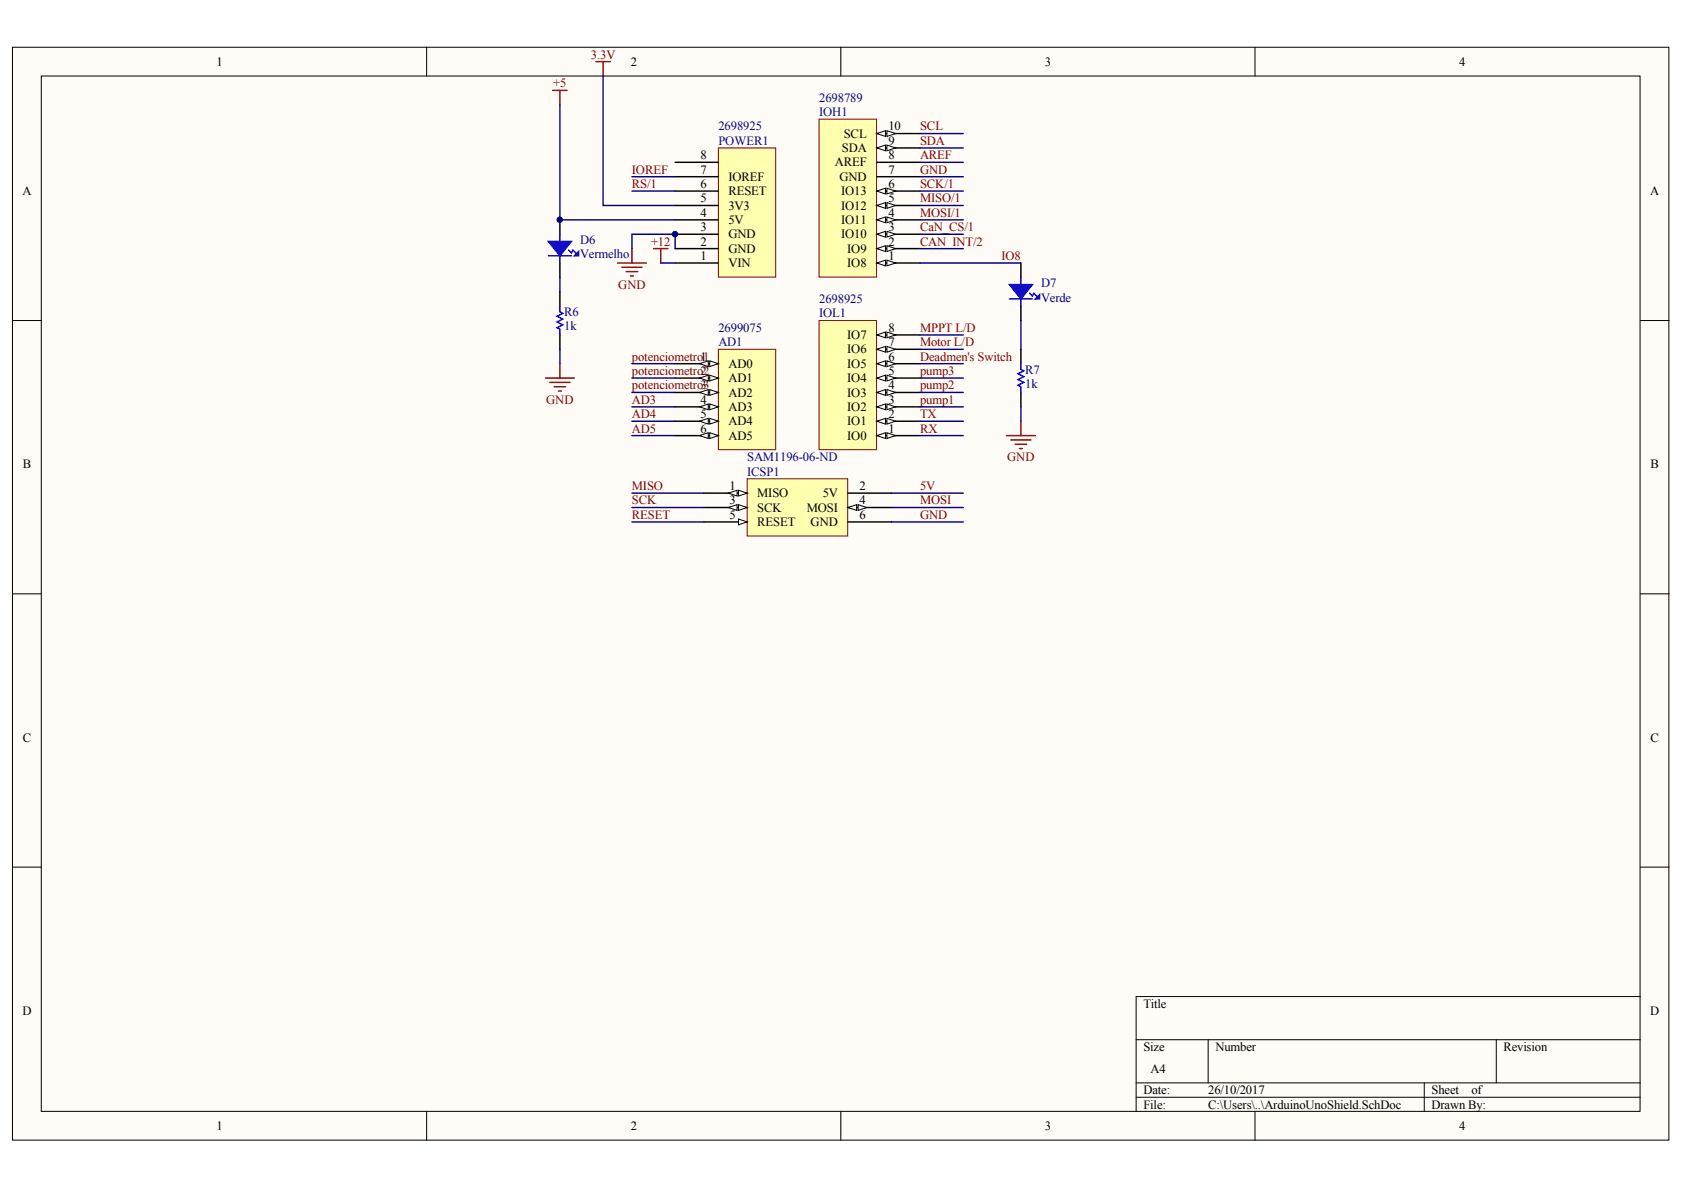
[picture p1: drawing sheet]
<svg xmlns="http://www.w3.org/2000/svg" width="297mm" height="210mm" viewBox="0 0 297 210" stroke-linecap="round" stroke-linejoin="round" font-family="sans-serif">
<g fill="#fffcf8" stroke="#000" stroke-width=".18">
<path d="M2.2 8.3h292.2v192.8h-292.2z"/>
<path d="M7.3 13.4h282v182.6h-282z"/>
</g>
<g fill="none" stroke="#000" stroke-width=".18">
<path d="M75.3 8.3v5.1M148.3 8.3v5.1M221.4 8.3v5.1M2.2 56.5h5.1M289.3 56.5h5.1M2.2 104.7h5.1M289.3 104.7h5.1M2.2 153h5.1M289.3 153h5.1M289.3 175.8h-88.9v20.3M75.3 196.1v5.1M148.3 196.1v5.1"/>
<path d="M200.4 183.4h88.9M200.4 191h88.9M200.4 193.5h88.9M213.1 183.4v7.6M221.4 196.1v5.1M251.2 191v5.1M263.9 183.4v7.6"/>
</g>
<path d="M126.7 61.6h10.1v17.7h-10.1z" fill="#ffffb0" stroke="#800000" stroke-width=".18"/>
<path d="M119.1 64.2h7.6" fill="none" stroke="#000" stroke-width=".25"/>
<g fill="#fffcf8" stroke="#000" stroke-width=".18">
<path d="M125.2 63.6l1.5 .6-1.5 .5z"/>
<path d="M123.4 64.2l1.5-.6v1.1z"/>
</g>
<path d="M119.1 66.7h7.6" fill="none" stroke="#000" stroke-width=".25"/>
<g fill="#fffcf8" stroke="#000" stroke-width=".18">
<path d="M125.2 66.2l1.5 .5-1.5 .5z"/>
<path d="M123.4 66.7l1.5-.5v1z"/>
</g>
<path d="M119.1 69.2h7.6" fill="none" stroke="#000" stroke-width=".25"/>
<g fill="#fffcf8" stroke="#000" stroke-width=".18">
<path d="M125.2 68.7l1.5 .5-1.5 .5z"/>
<path d="M123.4 69.2l1.5-.5v1z"/>
</g>
<path d="M119.1 71.8h7.6" fill="none" stroke="#000" stroke-width=".25"/>
<g fill="#fffcf8" stroke="#000" stroke-width=".18">
<path d="M125.2 71.3l1.5 .5-1.5 .5z"/>
<path d="M123.4 71.8l1.5-.5v1z"/>
</g>
<path d="M119.1 74.3h7.6" fill="none" stroke="#000" stroke-width=".25"/>
<g fill="#fffcf8" stroke="#000" stroke-width=".18">
<path d="M125.2 73.8l1.5 .5-1.5 .5z"/>
<path d="M123.4 74.3l1.5-.5v1z"/>
</g>
<path d="M119.1 76.8h7.6" fill="none" stroke="#000" stroke-width=".25"/>
<g fill="#fffcf8" stroke="#000" stroke-width=".18">
<path d="M125.2 76.3l1.5 .5-1.5 .5z"/>
<path d="M123.4 76.8l1.5-.5v1z"/>
</g>
<path d="M126.7 26.1h10.1v22.8h-10.1z" fill="#ffffb0" stroke="#800000" stroke-width=".18"/>
<path d="M119.1 38.8h7.6M119.1 36.2h7.6M119.1 33.7h7.6M119.1 31.2h7.6M119.1 28.6h7.6M119.1 46.4h7.6M119.1 43.9h7.6M119.1 41.3h7.6" fill="none" stroke="#000" stroke-width=".25"/>
<path d="M144.5 21h10.1v27.9h-10.1z" fill="#ffffb0" stroke="#800000" stroke-width=".18"/>
<path d="M154.7 46.4h7.6" fill="none" stroke="#000" stroke-width=".25"/>
<g fill="#fffcf8" stroke="#000" stroke-width=".18">
<path d="M154.7 46.4l1.5-.5v1z"/>
<path d="M156.4 45.9l1.6 .5-1.6 .5z"/>
</g>
<path d="M154.7 43.9h7.6" fill="none" stroke="#000" stroke-width=".25"/>
<g fill="#fffcf8" stroke="#000" stroke-width=".18">
<path d="M154.7 43.9l1.5-.6v1.1z"/>
<path d="M156.4 43.3l1.6 .6-1.6 .5z"/>
</g>
<path d="M154.7 41.3h7.6" fill="none" stroke="#000" stroke-width=".25"/>
<g fill="#fffcf8" stroke="#000" stroke-width=".18">
<path d="M154.7 41.3l1.5-.5v1z"/>
<path d="M156.4 40.8l1.6 .5-1.6 .5z"/>
</g>
<path d="M154.7 38.8h7.6" fill="none" stroke="#000" stroke-width=".25"/>
<g fill="#fffcf8" stroke="#000" stroke-width=".18">
<path d="M154.7 38.8l1.5-.5v1z"/>
<path d="M156.4 38.3l1.6 .5-1.6 .5z"/>
</g>
<path d="M154.7 36.2h7.6" fill="none" stroke="#000" stroke-width=".25"/>
<g fill="#fffcf8" stroke="#000" stroke-width=".18">
<path d="M154.7 36.2l1.5-.5v1.1z"/>
<path d="M156.4 35.7l1.6 .5-1.6 .6z"/>
</g>
<path d="M154.7 33.7h7.6" fill="none" stroke="#000" stroke-width=".25"/>
<g fill="#fffcf8" stroke="#000" stroke-width=".18">
<path d="M154.7 33.7l1.5-.5v1z"/>
<path d="M156.4 33.2l1.6 .5-1.6 .5z"/>
</g>
<path d="M154.7 31.2h7.6M154.7 28.6h7.6M154.7 26.1h7.6" fill="none" stroke="#000" stroke-width=".25"/>
<g fill="#fffcf8" stroke="#000" stroke-width=".18">
<path d="M154.7 26.1l1.5-.5v1z"/>
<path d="M156.4 25.6l1.6 .5-1.6 .5z"/>
</g>
<path d="M154.7 23.6h7.6" fill="none" stroke="#000" stroke-width=".25"/>
<g fill="#fffcf8" stroke="#000" stroke-width=".18">
<path d="M154.7 23.6l1.5-.6v1.1z"/>
<path d="M156.4 23l1.6 .6-1.6 .5z"/>
</g>
<path d="M144.5 56.5h10.1v22.8h-10.1z" fill="#ffffb0" stroke="#800000" stroke-width=".18"/>
<path d="M154.7 76.8h7.6" fill="none" stroke="#000" stroke-width=".25"/>
<g fill="#fffcf8" stroke="#000" stroke-width=".18">
<path d="M154.7 76.8l1.5-.5v1z"/>
<path d="M156.4 76.3l1.6 .5-1.6 .5z"/>
</g>
<path d="M154.7 71.8h7.6" fill="none" stroke="#000" stroke-width=".25"/>
<g fill="#fffcf8" stroke="#000" stroke-width=".18">
<path d="M154.7 71.8l1.5-.5v1z"/>
<path d="M156.4 71.3l1.6 .5-1.6 .5z"/>
</g>
<path d="M154.7 69.2h7.6" fill="none" stroke="#000" stroke-width=".25"/>
<g fill="#fffcf8" stroke="#000" stroke-width=".18">
<path d="M154.7 69.2l1.5-.5v1z"/>
<path d="M156.4 68.7l1.6 .5-1.6 .5z"/>
</g>
<path d="M154.7 66.7h7.6" fill="none" stroke="#000" stroke-width=".25"/>
<g fill="#fffcf8" stroke="#000" stroke-width=".18">
<path d="M154.7 66.7l1.5-.5v1z"/>
<path d="M156.4 66.2l1.6 .5-1.6 .5z"/>
</g>
<path d="M154.7 64.2h7.6" fill="none" stroke="#000" stroke-width=".25"/>
<g fill="#fffcf8" stroke="#000" stroke-width=".18">
<path d="M154.7 64.2l1.5-.6v1.1z"/>
<path d="M156.4 63.6l1.6 .6-1.6 .5z"/>
</g>
<path d="M154.7 61.6h7.6" fill="none" stroke="#000" stroke-width=".25"/>
<g fill="#fffcf8" stroke="#000" stroke-width=".18">
<path d="M154.7 61.6l1.5-.5v1z"/>
<path d="M156.4 61.1l1.6 .5-1.6 .5z"/>
</g>
<path d="M154.7 59.1h7.6" fill="none" stroke="#000" stroke-width=".25"/>
<g fill="#fffcf8" stroke="#000" stroke-width=".18">
<path d="M154.7 59.1l1.5-.5v1z"/>
<path d="M156.4 58.6l1.6 .5-1.6 .5z"/>
</g>
<path d="M154.7 74.3h7.6" fill="none" stroke="#000" stroke-width=".25"/>
<g fill="#fffcf8" stroke="#000" stroke-width=".18">
<path d="M154.7 74.3l1.5-.5v1z"/>
<path d="M156.4 73.8l1.6 .5-1.6 .5z"/>
</g>
<path d="M131.8 84.4h17.7v10.1h-17.7z" fill="#ffffb0" stroke="#800000" stroke-width=".18"/>
<path d="M124.2 87h7.6" fill="none" stroke="#000" stroke-width=".25"/>
<g fill="#fffcf8" stroke="#000" stroke-width=".18">
<path d="M130.3 86.5l1.5 .5-1.5 .5z"/>
<path d="M128.5 87l1.5-.5v1z"/>
</g>
<path d="M124.2 89.5h7.6M149.6 87h7.6" fill="none" stroke="#000" stroke-width=".25"/>
<g fill="#fffcf8" stroke="#000" stroke-width=".18">
<path d="M130.3 89l1.5 .5-1.5 .5z"/>
<path d="M128.5 89.5l1.5-.5v1z"/>
</g>
<path d="M149.6 89.5h7.6" fill="none" stroke="#000" stroke-width=".25"/>
<g fill="#fffcf8" stroke="#000" stroke-width=".18">
<path d="M149.6 89.5l1.5-.5v1z"/>
<path d="M151.4 89l1.5 .5-1.5 .5z"/>
</g>
<path d="M124.2 92.1h7.6" fill="none" stroke="#000" stroke-width=".25"/>
<path d="M130.3 91.6l1.5 .5-1.5 .5z" fill="#fffcf8" stroke="#000" stroke-width=".18"/>
<path d="M98.8 38.8v2.5M98.8 46.4v2.5M98.8 51.5v2.5M98.8 59.1v2.5M180.1 46.4v2.5M180.1 54v2.5M180.1 61.6v2.6M180.1 69.2v2.6M149.6 92.1h7.6" fill="none" stroke="#000" stroke-width=".25"/>
<g fill="#00f" stroke="#00f" stroke-width=".25">
<path d="M178 50.2h4.1l-2 2.5z"/>
<path d="M182.6 52.7l.8-.7v.7z"/>
<path d="M96.7 42.6h4.1l-2 2.5z"/>
<path d="M101.3 45.1l.8-.7v.7z"/>
</g>
<path d="M96.7 45.1h4.1M98.8 54v1l.5 .3-1 .5 1 .5-1 .5 1 .5-1 .5 .5 .3v1M98.8 41.3v5.1M100.3 44.1l.5 .5 .2-.5 .8 .8M178 52.7h4.1M180.1 48.9v5.1M181.6 51.7l.5 .5 .3-.5 .7 .8M180.1 64.2v1l.5 .2-1 .5 1 .5-1 .5 1 .5-1 .6 .5 .2v1" fill="none" stroke="#00f" stroke-width=".25"/>
<g fill="none" stroke="#800000" stroke-width=".25">
<path d="M97.5 15.9h2.5M98.8 15.9v2.6M105.1 10.9h2.6M106.4 10.9v2.5M108.9 46.4h5.1M109.7 47.2h3.5M110.4 47.9h2.1M111.2 48.7h.5M111.5 43.9v2.5M115.3 43.9h2.5M116.5 43.9v2.5M96.2 66.7h5.1"/>
<path d="M97 67.4h3.5M97.7 68.2h2.1M98.5 69h.5M98.8 64.2v2.5M177.5 76.8h5.1M178.3 77.6h3.6M179.1 78.4h2M179.8 79.1h.5M180.1 74.3v2.5"/>
</g>
<g fill="none" stroke="#000080" stroke-width=".25">
<path d="M98.8 18.5v20.3h20.3M106.4 13.4v22.8h12.7M111.5 31.2h7.6M111.5 33.7h7.6M162.3 31.2h7.6M162.3 28.6h7.6M162.3 38.8h7.6M162.3 36.2h7.6M162.3 33.7h7.6M162.3 26.1h7.6M162.3 23.6h7.6M98.8 48.9v2.6"/>
<path d="M111.5 43.9v-2.6h7.6v2.6M116.5 46.4h2.6M162.3 59.1h7.6M162.3 43.9h7.6M162.3 41.3h7.6M162.3 46.4h17.8M180.1 56.5v5.1M98.8 61.6v2.6M111.5 76.8h7.6M111.5 74.3h7.6M111.5 71.8h7.6M111.5 69.2h7.6"/>
<path d="M111.5 66.7h7.6M111.5 64.2h7.6M162.3 76.8h7.6M162.3 74.3h7.6M162.3 71.8h7.6M162.3 69.2h7.6M162.3 66.7h7.6M162.3 64.2h7.6M162.3 61.6h7.6M180.1 71.8v2.5M111.5 87h12.7M111.5 89.5h12.7"/>
<path d="M111.5 92.1h12.7M157.2 87h12.7M157.2 89.5h12.7M157.2 92.1h12.7"/>
</g>
<g fill="#000080" stroke="#000080" stroke-width=".18">
<circle cx="98.7" cy="38.8" r=".48"/>
<circle cx="119.1" cy="41.3" r=".48"/>
</g>
<g font-size="2.2">
<text x="38.2" y="11.6">1</text>
<text x="111.3" y="11.6">2</text>
<text x="184.3" y="11.6">3</text>
<text x="257.4" y="11.6">4</text>
<text x="156.7" y="23">10</text>
<text x="123.6" y="28.1">8</text>
<text x="147.3" y="29.4">AREF</text>
<text x="148.5" y="26.8">SDA</text>
<text x="148.8" y="24.3">SCL</text>
<text x="156.7" y="28.1">8</text>
<text x="156.7" y="25.5">9</text>
<text x="4" y="34.4">A</text>
<text x="123.6" y="35.7">5</text>
<text x="123.6" y="33.2">6</text>
<text x="123.6" y="30.6">7</text>
<text x="128.5" y="34.4">RESET</text>
<text x="128.5" y="31.9">IOREF</text>
<text x="148.1" y="31.9">GND</text>
<text x="148.4" y="34.4">IO13</text>
<text x="156.7" y="35.7">5</text>
<text x="156.7" y="33.2">6</text>
<text x="156.7" y="30.6">7</text>
<text x="291.1" y="34.4">A</text>
<text x="123.6" y="40.8">3</text>
<text x="123.6" y="38.2">4</text>
<text x="128.5" y="39.5">5V</text>
<text x="128.5" y="37">3V3</text>
<text x="148.4" y="39.5">IO11</text>
<text x="148.4" y="37">IO12</text>
<text x="156.7" y="40.8">3</text>
<text x="156.7" y="38.2">4</text>
<text x="123.6" y="45.8">1</text>
<text x="123.6" y="43.3">2</text>
<text x="128.5" y="47.1">VIN</text>
<text x="128.5" y="44.6">GND</text>
<text x="128.5" y="42">GND</text>
<text x="148.4" y="42">IO10</text>
<text x="149.5" y="47.1">IO8</text>
<text x="149.5" y="44.6">IO9</text>
<text x="156.7" y="45.8">1</text>
<text x="156.7" y="43.3">2</text>
<text x="149.5" y="59.8">IO7</text>
<text x="156.7" y="58.5">8</text>
<text x="128.5" y="64.9">AD0</text>
<text x="149.5" y="64.9">IO5</text>
<text x="149.5" y="62.3">IO6</text>
<text x="156.7" y="63.6">6</text>
<text x="156.7" y="61.1">7</text>
<text x="123.6" y="71.2">4</text>
<text x="128.5" y="67.4">AD1</text>
<text x="128.5" y="69.9">AD2</text>
<text x="149.5" y="69.9">IO3</text>
<text x="149.5" y="67.4">IO4</text>
<text x="156.7" y="71.2">3</text>
<text x="156.7" y="68.7">4</text>
<text x="156.7" y="66.1">5</text>
<text x="123.6" y="73.8">5</text>
<text x="123.6" y="76.3">6</text>
<text x="128.5" y="72.5">AD3</text>
<text x="128.5" y="75">AD4</text>
<text x="128.5" y="77.6">AD5</text>
<text x="149.5" y="77.6">IO0</text>
<text x="149.5" y="72.5">IO2</text>
<text x="149.5" y="75">IO1</text>
<text x="156.7" y="76.3">1</text>
<text x="156.7" y="73.8">2</text>
<text x="4" y="82.6">B</text>
<text x="291.1" y="82.6">B</text>
<text x="128.7" y="86.4">1</text>
<text x="128.7" y="89">3</text>
<text x="133.6" y="87.7">MISO</text>
<text x="145.1" y="87.7">5V</text>
<text x="151.6" y="86.4">2</text>
<text x="151.6" y="89">4</text>
<text x="128.7" y="91.5">5</text>
<text x="133.6" y="90.2">SCK</text>
<text x="133.6" y="92.8">RESET</text>
<text x="142.3" y="90.2">MOSI</text>
<text x="143" y="92.8">GND</text>
<text x="151.6" y="91.5">6</text>
<text x="4" y="130.8">C</text>
<text x="291.1" y="130.8">C</text>
<text x="4" y="179">D</text>
<text x="201.7" y="177.8">Title</text>
<text x="291.1" y="179">D</text>
<text x="201.7" y="185.4">Size</text>
<text x="214.4" y="185.4">Number</text>
<text x="265.2" y="185.4">Revision</text>
<text x="202.9" y="189.2">A4</text>
<text x="201.7" y="193">Date:</text>
<text x="201.7" y="195.5">File:</text>
<text x="213.1" y="193">26/10/2017</text>
<text x="213.1" y="195.5">C:\Users\..\ArduinoUnoShield.SchDoc</text>
<text x="252.5" y="193">Sheet</text>
<text x="252.5" y="195.5">Drawn By:</text>
<text x="259.5" y="193">of</text>
<text x="38.2" y="199.3">1</text>
<text x="111.3" y="199.3">2</text>
<text x="184.3" y="199.3">3</text>
<text x="257.4" y="199.3">4</text>
</g>
<g font-size="2.2" fill="#800000">
<text x="104.2" y="10.3">3.3V</text>
<text x="97.6" y="15.4">+5</text>
<text x="162.3" y="23">SCL</text>
<text x="162.3" y="28.1">AREF</text>
<text x="162.3" y="25.5">SDA</text>
<text x="111.5" y="30.6">IOREF</text>
<text x="111.5" y="33.2">RS/1</text>
<text x="162.3" y="35.7">MISO/1</text>
<text x="162.3" y="33.2">SCK/1</text>
<text x="162.3" y="30.6">GND</text>
<text x="162.3" y="40.8">CaN_CS/1</text>
<text x="162.3" y="38.2">MOSI/1</text>
<text x="114.8" y="43.3">+12</text>
<text x="162.3" y="43.3">CAN_INT/2</text>
<text x="176.6" y="45.8">IO8</text>
<text x="109.1" y="50.9">GND</text>
<text x="162.3" y="58.5">MPPT L/D</text>
<text x="111.5" y="63.6">potenciometro11</text>
<text x="162.3" y="63.6">Deadmen's Switch</text>
<text x="162.3" y="61.1">Motor L/D</text>
<text x="96.3" y="71.2">GND</text>
<text x="111.5" y="66.1">potenciometro22</text>
<text x="111.5" y="68.7">potenciometro33</text>
<text x="111.5" y="71.2">AD3</text>
<text x="162.3" y="71.2">pump1</text>
<text x="162.3" y="68.7">pump2</text>
<text x="162.3" y="66.1">pump3</text>
<text x="111.5" y="73.8">AD4</text>
<text x="111.5" y="76.3">AD5</text>
<text x="162.3" y="76.3">RX</text>
<text x="162.3" y="73.8">TX</text>
<text x="177.7" y="81.4">GND</text>
<text x="111.5" y="86.4">MISO</text>
<text x="111.5" y="89">SCK</text>
<text x="162.3" y="89">MOSI</text>
<text x="162.3" y="86.4">5V</text>
<text x="111.5" y="91.5">RESET</text>
<text x="162.3" y="91.5">GND</text>
</g>
<g font-size="2.2" fill="#000080">
<text x="144.5" y="17.9">2698789</text>
<text x="126.7" y="23">2698925</text>
<text x="144.5" y="20.5">IOH1</text>
<text x="126.7" y="25.5">POWER1</text>
<text x="102.3" y="43.1">D6</text>
<text x="102.3" y="45.6">Vermelho</text>
<text x="144.5" y="53.5">2698925</text>
<text x="183.6" y="50.7">D7</text>
<text x="183.6" y="53.2">Verde</text>
<text x="99.5" y="55.7">R6</text>
<text x="99.5" y="58.3">1k</text>
<text x="126.7" y="58.5">2699075</text>
<text x="144.5" y="56">IOL1</text>
<text x="126.7" y="61.1">AD1</text>
<text x="180.8" y="65.9">R7</text>
<text x="180.8" y="68.4">1k</text>
<text x="131.8" y="81.4">SAM1196-06-ND</text>
<text x="131.8" y="83.9">ICSP1</text>
</g>
</svg>
